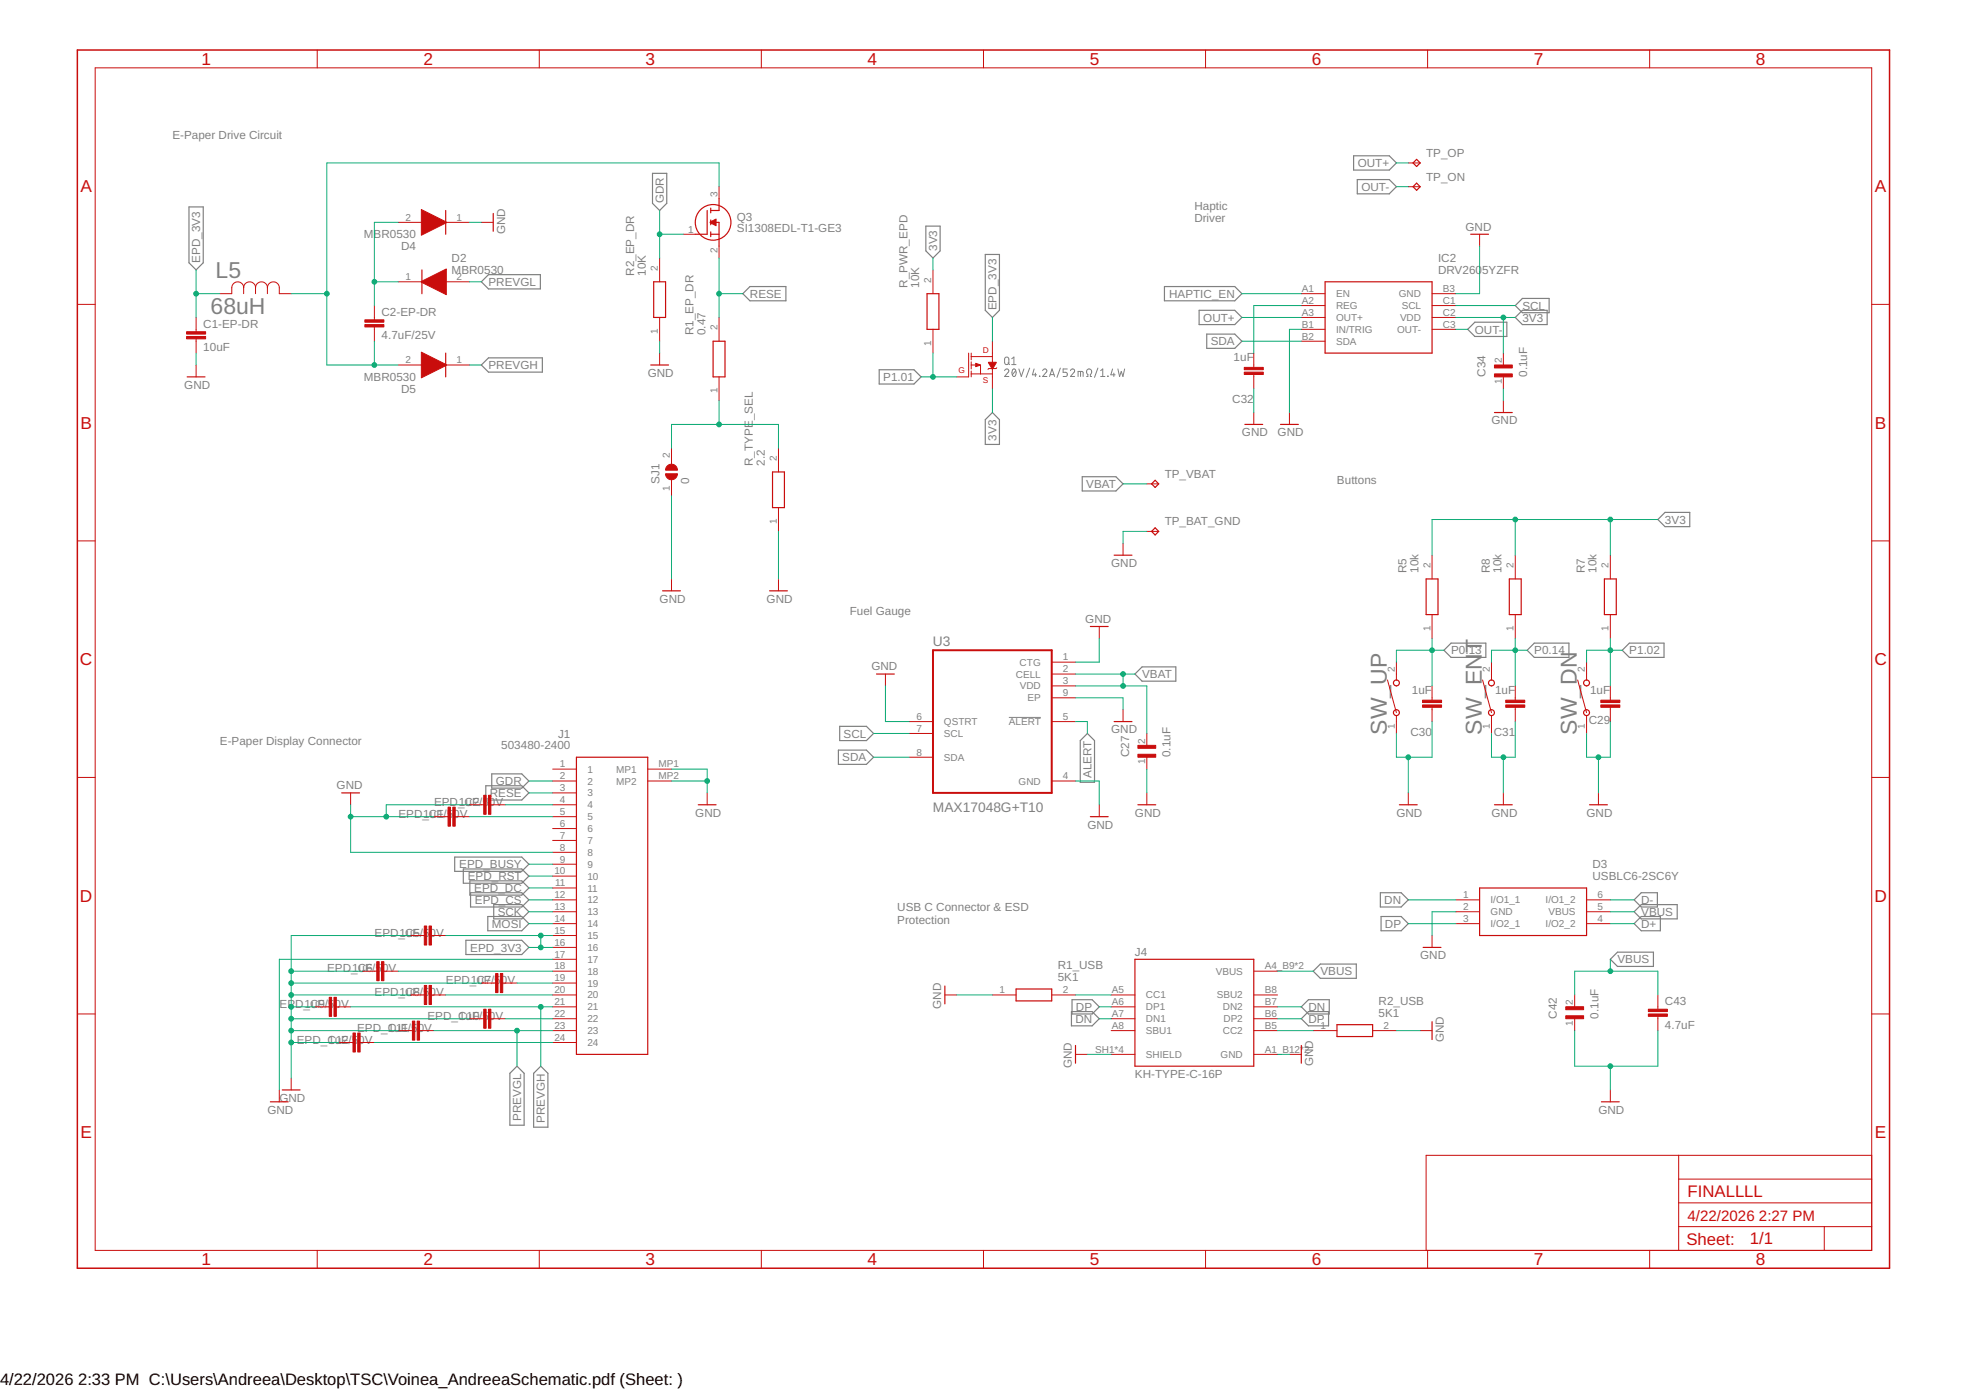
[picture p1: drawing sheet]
<svg xmlns="http://www.w3.org/2000/svg" width="420mm" height="297mm" viewBox="0 0 420 297" stroke-linecap="round" stroke-linejoin="round" font-family="sans-serif">
<g fill="none" stroke="#808080" stroke-width=".21">
<path d="M214.7 79.2a.44 .44 0 0 1 .6-.3 .44 .44 0 0 1 .2 .7l-.8 .9h.9M214.8 76.4l.3-.1 .4 .1 .1 1.1a.46 .46 0 0 1-.5 .4 .46 .46 0 0 1-.4-.4zM215.4 77.6l.4 .3M216.2 76.7l.5-.4v1.6M216.2 77.9h.9M216.5 79l.2-.2a.93 .93 0 0 1 0 1.7 1.02 1.02 0 0 1-.2-1.5zM217.1 79.2l-.8 .9M217.7 78.8l.6 1.7 .5-1.7M220 78.7l-.7 1.9M221 78.8l-.4 1.3h.9M221.3 79.7v.8M222.8 79.2a.44 .44 0 0 1 .7-.3 .44 .44 0 0 1 .1 .7l-.8 .9h.9"/>
<path d="M226.6 78.7l-.7 1.9M228.1 78.8h-.9v.8h.5a.45 .45 0 0 1 .4 .4 .45 .45 0 0 1-.4 .5h-.5M228.8 79.2a.44 .44 0 0 1 .6-.3 .44 .44 0 0 1 .1 .7l-.7 .9h.9M230.9 79.4v1.1M234.6 78.7l-.7 1.9M235.2 79.2l.5-.4v1.7M237.8 78.8l-.4 1.3h.9M238 79.7v.8M238.9 78.8l.4 1.7 .3-1.1 .4 1.1 .3-1.7M222.1 80.4l.1 .1zM224.3 80.5l.5-1.7 .6 1.7M224.4 80.1h.8"/>
<path d="M230.4 80.5v-1.1l1 .1 .1 1M232.2 80.5h.3v-.5a.61 .61 0 0 1-.2-.9 .61 .61 0 0 1 .9 0 .61 .61 0 0 1-.2 .9v.5h.3M235.2 80.5h.9M236.7 80.4l.1 .1zM215.6 153.3h6.8"/>
</g>
<g fill="none" stroke="#808080" stroke-width=".25">
<path d="M139.4 37h3.1v6.5l-1.5 1.5-1.6-1.5zM289.3 33.3h7.6l1.5 1.5-1.5 1.5h-7.6zM290.1 38.4h6.8l1.5 1.5-1.5 1.5h-6.8zM40.4 44.2h3v12l-1.5 1.5-1.5-1.5zM197.9 48.3h3v5.3l-1.5 1.5-1.5-1.5zM210.6 54.4h3v11.9l-1.5 1.5-1.5-1.5zM102.9 60.2l1.5-1.5h11.1v3h-11.1zM102.9 78l1.5-1.5h11.5v3h-11.5zM158.7 62.8l1.6-1.6h7.7v3.1h-7.7zM187.9 79h7.4l1.5 1.5-1.5 1.6h-7.4zM248.9 61.2h15l1.5 1.6-1.5 1.5h-15zM256.3 66.3h7.6l1.5 1.5-1.5 1.6h-7.6z"/>
<path d="M257.9 71.4h6l1.5 1.5-1.5 1.5h-6zM315.2 68.9h6.8v3h-6.8l-1.5-1.5zM325.4 66.3h5.2v3.1h-5.2l-1.6-1.6zM325.4 63.8h5.7v3h-5.7l-1.6-1.5zM210.6 89.7l1.5-1.5 1.5 1.5v5.3h-3zM231.3 101.9h7.2l1.5 1.5-1.5 1.5h-7.2zM355.8 109.5h5.3v3h-5.3l-1.5-1.5zM310.1 137.4h7.4v3.1h-7.4l-1.5-1.5zM327.9 137.4h7.4v3.1h-7.4l-1.5-1.5zM348.2 137.4h7.4v3.1h-7.4l-1.5-1.5zM179.5 155.2h5.7l1.5 1.5-1.5 1.6h-5.7zM232.4 156.7l1.5 1.6v8.9h-3v-8.9z"/>
<path d="M242.5 144l1.6-1.5h7.2v3.1h-7.2zM103.8 167.9h7.7l1.5 1.5-1.5 1.6h-7.7zM105.1 165.4h6.4l1.5 1.5-1.5 1.5h-6.4zM179.2 160.3h6l1.5 1.5-1.5 1.5h-6zM97.2 183.2h14.3l1.5 1.5-1.5 1.5h-14.3zM99 185.7h12.5l1.5 1.5-1.5 1.5h-12.5zM100.4 188.2h11.1l1.5 1.6-1.5 1.5h-11.1zM100.6 190.8h10.9l1.5 1.5-1.5 1.5h-10.9zM104.2 195.9h7.3l1.5 1.5-1.5 1.5h-7.3zM105.5 193.3h6l1.5 1.5-1.5 1.6h-6zM295 190.8h4.4l1.6 1.5-1.6 1.5h-4.4zM295.1 195.9h4.3l1.6 1.5-1.6 1.5h-4.3z"/>
<path d="M350.8 190.8h3.4v3h-3.4l-1.6-1.5zM350.8 193.3h7.6v3.1h-7.6l-1.6-1.6zM350.8 195.9h4v3h-4l-1.6-1.5zM99.6 200.9h11.9l1.5 1.6-1.5 1.5h-11.9zM229 216.2h4.4l1.5 1.5-1.5 1.5h-4.4zM229.1 213.6h4.3l1.5 1.6-1.5 1.5h-4.3zM278.1 215.2l1.5-1.6h4.5v3.1h-4.5zM278.1 217.7l1.5-1.5h4.3v3h-4.3zM280.6 207.5l1.6-1.5h7.7v3.1h-7.7zM345.7 203.5h7.7v3h-7.7l-1.6-1.5zM109 229.4l1.5-1.6 1.5 1.6v11.1h-3zM114 229.4l1.6-1.6 1.5 1.6v11.5h-3.1z"/>
</g>
<g fill="none" stroke="#c90d0c" stroke-width=".25">
<path d="M302.7 34.1l.8 .7-.8 .8-.7-.8zM302.7 39.1l.8 .8-.8 .8-.7-.8zM90.2 57.7v5.1M95.2 45v5.1M105.4 45.6v3.8M151.1 45v5.1h-2.5M151.9 47.5h1.8v5.1M151.9 50.1h1.8M151.9 44.5v1M151.9 47v1M151.9 49.6v1M153.7 42.4v2.6h-1.8"/>
<path d="M314.3 50.1h3.8M95.2 75.5v5M139.1 78h3.8M139.7 60.2h2.5v7.6h-2.5zM152.4 72.9h2.5v7.6h-2.5zM198.1 62.8h2.6v7.6h-2.6zM283.2 60.2h22.8v15.3h-22.8zM40 80.5h3.8M266 90.7h3.9M273.7 90.7h3.8M319.4 88.2h3.8M165.1 100.9h2.5v7.6h-2.5z"/>
<path d="M238.1 118.6h3.8M246.1 103.4l.8-.8 .7 .8-.7 .8zM246.1 113.6l.8-.8 .7 .8-.7 .7zM141.6 126.3h3.8M164.5 126.3h3.8M233 133.9h3.8M304.8 123.7h2.5v7.6h-2.5zM322.6 123.7h2.5v7.6h-2.5zM342.9 123.7h2.5v7.6h-2.5zM187.3 144h3.8M238.1 154.2h3.8M73 169.4h3.8"/>
<path d="M123.2 161.8h15.2v63.5h-15.2zM149.2 172h3.8M233 174.5h3.8M243.2 172h3.8M299.1 172h3.8M319.4 172h3.8M339.7 172h3.8M316.2 189.8h22.9v10.1h-22.9zM201.9 210.7v3.8M217.1 211.3h7.7v2.6h-7.7zM242.5 205h25.4v22.8h-25.4zM285.7 219h7.6v2.5h-7.6z"/>
<path d="M304.1 202.5h3.9M306 218.3v3.8M57.8 235.5h3.8M60.3 232.9h3.8M229.8 223.4v3.8M278.1 223.4v3.8M342.2 235.5h3.9"/>
<circle cx="152.4" cy="47.5" r="3.8"/>
<circle cx="298.4" cy="152.3" r=".63"/>
<circle cx="298.4" cy="145.9" r=".64"/>
<circle cx="318.7" cy="152.3" r=".63"/>
<circle cx="318.7" cy="145.9" r=".63"/>
<circle cx="339.1" cy="152.3" r=".63"/>
<circle cx="339.1" cy="145.9" r=".63"/>
</g>
<g fill="#c90d0c" stroke="#c90d0c" stroke-width=".21">
<path d="M90 44.8l5.4 2.6v.2l-5.4 2.7z" fill-rule="evenodd"/>
<path d="M90 60.1l5.4-2.6v5.5l-5.4-2.7z" fill-rule="evenodd"/>
<path d="M90 75.3l5.4 2.6v.2l-5.4 2.6z" fill-rule="evenodd"/>
<path d="M151.8 47.4l1.2-.6v1.4l-1.2-.6z" fill-rule="evenodd"/>
<path d="M142.7 99.5a1.26 1.26 0 0 1 1.3-.2 1.26 1.26 0 0 1 .8 1.2h-2.6l.1-.5z" fill-rule="evenodd"/>
<path d="M142.2 101.2h2.6a1.27 1.27 0 0 1-1.3 1.3 1.27 1.27 0 0 1-1.3-1.3z" fill-rule="evenodd"/>
<path d="M211.3 77.4l1.6 .1-.8 1.4z" fill-rule="evenodd"/>
<path d="M208.5 77.6l.9 .5-.9 .3z" fill-rule="evenodd"/>
</g>
<g fill="none" stroke="#c90d0c" stroke-width=".21">
<path d="M20.3 14.5h379.7v252.7h-379.7zM67.8 10.7v3.8M115.3 10.7v3.8M162.7 10.7v3.8M210.2 10.7v3.8M257.6 10.7v3.8M305.1 10.7v3.8M352.6 10.7v3.8M153.7 39.9v2.5M301 34.8h2.5M301 39.9h2.5M85.1 47.5h5.1"/>
<path d="M95.2 47.5h5.1M102.9 47.5h2.5M141 55.1v5.1M146 50.1h2.6M153.7 52.6v2.5M199.4 57.7v5.1M316.2 50.1v2.5M16.5 65h3.8M41.9 67.8v3.1M41.9 72.4v3.1M41.9 78v2.5M52.1 61.5a1.27 1.27 0 0 1 1.2-1.3 1.27 1.27 0 0 1 1.3 1.3"/>
<path d="M52.1 61.5a1.27 1.27 0 0 0-1.3-1.3 1.27 1.27 0 0 0-1.3 1.3v1.3h-2.5M52.1 61.5v1.3M54.6 61.5a1.27 1.27 0 0 1 1.3-1.3 1.27 1.27 0 0 1 1.2 1.3M54.6 61.5v1.3M57.1 61.5a1.27 1.27 0 0 1 1.3-1.3 1.27 1.27 0 0 1 1.3 1.3v1.3h2.5M57.1 61.5v1.3M80 65.3v3M80 69.9v3M85.1 60.2h5.1M85.1 78h5.1M95.2 60.2h5.1M95.2 78h5.1"/>
<path d="M141 67.8v5.1M141 75.5v2.5M153.7 67.8v5.1M199.4 70.4v5.1M207 75.5v5h-2.5M207.6 78h1.9v1.9M207.6 75.5v1.4M207.6 77.3v1.5M207.6 79.3v1.2M207.6 79.9h4.5M207.6 76.2h4.5M212.1 72.9v4.5"/>
<path d="M212.1 78.8v4.3M213 78.6l-.1 .2h-1.6l-.2 .1M267.9 75.5v3M278.1 62.8h5.1M278.1 65.3h5.1M278.1 67.8h5.1M278.1 70.4h5.1M278.1 72.9h5.1M306 62.8h5.1M306 65.3h5.1M306 67.8h5.1M306 70.4h5.1"/>
<path d="M321.3 75.5v2.5M400 65h3.8M143.5 95.8v3.4M153.7 80.5v5.1M166.4 95.8v5.1M267.9 80v3.1M267.9 88.2v2.5M275.6 88.2v2.5M321.3 80.5v2.6M321.3 85.6v2.6M16.5 115.6h3.8M143.5 102.5v3.4"/>
<path d="M166.4 108.5v5.1M240 116.1v2.5M245.1 103.4h2.5M245.1 113.6h2.5M306 118.6v5.1M323.8 118.6v5.1M344.1 118.6v5.1M400 115.6h3.8M143.5 123.7v2.6M166.4 123.7v2.6M234.9 133.9v2.5M306 131.3v5.1"/>
<path d="M323.8 131.3v5.1M344.1 131.3v5.1M189.2 144v2.6M194.3 154.2h5.1M194.3 156.7h5.1M224.8 154.2h5M224.8 141.5h5M224.8 144h5M224.8 146.6h5M224.8 149.1h5M240 151.7v2.5M245.1 156.7v2.6"/>
<path d="M296.5 145.3l1.9 7M298.4 141.5v3.8M298.4 152.9v3.8M306 146.6v3M306 151.2v3M316.8 145.3l1.9 7M318.7 141.5v3.8M318.7 152.9v3.8M323.8 146.6v3M323.8 151.2v3M337.2 145.3l1.9 7M339.1 141.5v3.8"/>
<path d="M339.1 152.9v3.8M344.1 146.6v3M344.1 151.2v3M16.5 166.1h3.8M74.9 169.4v2.6M92.7 174.5h3.1M97.3 174.5h3M100.3 172h3.1M104.9 172h3M118.1 164.4h5.1M118.1 166.9h5.1M118.1 169.4h5.1"/>
<path d="M118.1 172h5.1M118.1 174.5h5.1M118.1 177.1h5.1M118.1 179.6h5.1M138.4 164.4h5.1M138.4 166.9h5.1M151.1 169.4v2.6M194.3 161.8h5.1M224.8 166.9h5M234.9 172v2.5M245.1 161.8v2.6M245.1 169.4v2.6"/>
<path d="M301 169.4v2.6M321.3 169.4v2.6M341.6 169.4v2.6M400 166.1h3.8M87.6 199.9h3.1M92.2 199.9h3M118.1 182.1h5.1M118.1 184.7h5.1M118.1 187.2h5.1M118.1 189.8h5.1M118.1 192.3h5.1M118.1 194.8h5.1"/>
<path d="M118.1 197.4h5.1M118.1 199.9h5.1M306 199.9v2.6M311.1 192.3h5.1M311.1 194.8h5.1M311.1 197.4h5.1M339.1 192.3h5M339.1 194.8h5M339.1 197.4h5M16.5 216.7h3.8M67.3 215.2h3.1M71.9 215.2h3"/>
<path d="M77.5 207.5h3M82 207.5h3.1M87.6 212.6h3.1M92.2 212.6h3M100.3 217.7h3.1M102.9 210.1h3M104.9 217.7h3M107.4 210.1h3.1M118.1 202.5h5.1M118.1 205h5.1M118.1 207.5h5.1M118.1 210.1h5.1"/>
<path d="M118.1 212.6h5.1M118.1 215.2h5.1M118.1 217.7h5.1M201.9 212.6h2.6M212.1 212.6h5M224.8 212.6h5M237.5 212.6h5M237.5 215.2h5M237.5 217.7h5M267.9 207.5h5.1M267.9 212.6h5.1M267.9 215.2h5.1"/>
<path d="M267.9 217.7h5.1M336.5 212.6v2.6M336.5 217.7v2.5M354.3 212.6v3.1M354.3 217.2v3M400 216.7h3.8M59.7 232.9v2.6M62.2 230.4v2.5M72.4 222.8h3M77 222.8h3M85.1 220.2h3M89.7 220.2h3"/>
<path d="M118.1 220.2h5.1M118.1 222.8h5.1M229.8 225.3h2.6M237.5 220.2h5M237.5 225.3h5M267.9 220.2h5.1M267.9 225.3h5.1M275.6 225.3h2.5M280.6 220.2h5.1M293.3 220.2h5.1M303.5 220.2h2.5M344.1 232.9v2.6"/>
<path d="M358.8 246.9v20.3M358.8 257h41.2M358.8 252h41.2M400 246.9h-95.2v20.3M67.8 267.2v3.8M115.3 267.2v3.8M162.7 267.2v3.8M210.2 267.2v3.8M257.6 267.2v3.8M305.1 267.2v3.8M352.6 267.2v3.8M358.8 262.1h41.2"/>
<path d="M389.9 262.1v5.1"/>
</g>
<g fill="#c90d0c" stroke="#c90d0c" stroke-width=".21">
<path d="M78 69.4h4v.5h-4z"/>
<path d="M78 68.3h4v.6h-4z"/>
<path d="M39.9 71.9h4v.5h-4z"/>
<path d="M39.9 70.9h4v.5h-4z"/>
<path d="M104.4 169.9h.5v4.1h-.5z"/>
<path d="M103.4 169.9h.5v4.1h-.5z"/>
<path d="M96.8 172.5h.5v4.1h-.5z"/>
<path d="M95.8 172.5h.5v4.1h-.5z"/>
<path d="M76.5 220.7h.5v4.1h-.5z"/>
<path d="M75.4 220.7h.5v4.1h-.5z"/>
<path d="M89.2 218.2h.5v4.1h-.5z"/>
<path d="M88.1 218.2h.5v4.1h-.5z"/>
<path d="M91.7 197.9h.5v4.1h-.5z"/>
<path d="M90.7 197.9h.5v4.1h-.5z"/>
<path d="M81.5 205.5h.5v4.1h-.5z"/>
<path d="M80.5 205.5h.5v4.1h-.5z"/>
<path d="M106.9 208h.5v4.1h-.5z"/>
<path d="M105.9 208h.5v4.1h-.5z"/>
<path d="M91.7 210.6h.5v4.1h-.5z"/>
<path d="M90.7 210.6h.5v4.1h-.5z"/>
<path d="M71.4 213.1h.5v4.1h-.5z"/>
<path d="M70.4 213.1h.5v4.1h-.5z"/>
<path d="M104.4 215.7h.5v4h-.5z"/>
<path d="M103.4 215.7h.5v4h-.5z"/>
<path d="M243.2 161.2h3.8v.6h-3.8z"/>
<path d="M243.2 159.3h3.8v.6h-3.8z"/>
<path d="M319.4 79.9h3.8v.6h-3.8z"/>
<path d="M319.4 78h3.8v.6h-3.8z"/>
<path d="M265.9 78.5h4.1v.5h-4.1z"/>
<path d="M265.9 79.5h4.1v.5h-4.1z"/>
<path d="M304 149.6h4.1v.5h-4.1z"/>
<path d="M304 150.6h4.1v.6h-4.1z"/>
<path d="M321.8 149.6h4.1v.5h-4.1z"/>
<path d="M321.8 150.6h4.1v.6h-4.1z"/>
<path d="M342.1 149.6h4.1v.5h-4.1z"/>
<path d="M342.1 150.6h4.1v.6h-4.1z"/>
<path d="M334.6 217.1h3.8v.6h-3.8z"/>
<path d="M334.6 215.1h3.8v.7h-3.8z"/>
<path d="M352.3 216.7h4v.5h-4z"/>
<path d="M352.3 215.7h4v.5h-4z"/>
</g>
<path d="M199.4 139h25.4v30.4h-25.4z" fill="none" stroke="#c90d0c" stroke-width=".42"/>
<path d="M16.5 10.7h387.3v260.3h-387.3z" fill="none" stroke="#c90d0c" stroke-width=".32"/>
<g fill="none" stroke="#0dab76" stroke-width=".21">
<path d="M153.7 39.9v-5.1h-83.9v43.2h15.3M298.4 34.8h2.6M298.4 39.9h2.6M41.9 57.7v10.1M85.1 47.5h-5.1v17.8M100.3 47.5h2.6M141 45v10.1M141 50.1h5M153.7 55.1v12.7M199.4 55.1v2.6M316.2 52.6v10.2h-5.1M41.9 75.5v2.5"/>
<path d="M41.9 62.8h5.1M62.2 62.8h7.6M80 60.2h5.1M80 72.9v5.1M100.3 60.2h2.6M100.3 78h2.6M141 72.9v2.6M153.7 62.8h5M199.4 75.5v5M212.1 67.8v5.1M265.4 62.8h12.7M265.4 67.8h12.7"/>
<path d="M265.4 72.9h12.7M278.1 65.3h-10.2v10.2M278.1 70.4h-2.5v17.8M311.1 70.4h2.6M311.1 67.8h12.7M311.1 65.3h12.7M321.3 67.8v7.7M143.5 95.8v-5.1h22.9v5.1M153.7 85.6v5.1M196.8 80.5h7.7M212.1 83.1v5.1M267.9 83.1v5.1"/>
<path d="M321.3 83.1v2.5M143.5 105.9v17.8M166.4 113.6v10.1M240 103.4h5.1M245.1 113.6h-5.1v2.5M323.8 111v7.6M344.1 111v7.6M354.3 111h-48.3v7.6M234.9 136.4v5.1h-5.1M306 136.4v10.2M308.6 139h-10.2v2.5M323.8 136.4v10.2"/>
<path d="M326.4 139h-7.7v2.5M344.1 136.4v10.2M346.7 139h-7.6v2.5M186.7 156.7h7.6M189.2 146.6v7.6h5.1M229.8 144h12.7M229.8 149.1h10.2v2.6M229.8 146.6h15.3v10.1M229.8 154.2h2.6v2.5M240 144v2.6M306 154.2v7.6h-7.6v-5.1M323.8 154.2v7.6h-5.1v-5.1"/>
<path d="M344.1 154.2v7.6h-5v-5.1M74.9 172v10.1h43.2M74.9 174.5h17.8M100.3 174.5h17.8M100.3 172h-17.8v2.5M107.9 172h10.2M113 166.9h5.1M113 169.4h5.1M143.5 164.4h7.6v5M143.5 166.9h7.6M186.7 161.8h7.6M229.8 166.9h5.1v5.1"/>
<path d="M245.1 164.4v5M301 161.8v7.6M321.3 161.8v7.6M341.6 161.8v7.6M87.6 199.9h-25.4v30.5M95.2 199.9h22.9M113 194.8h5.1M113 192.3h5.1M113 197.4h5.1M113 189.8h5.1M113 187.2h5.1M113 184.7h5.1"/>
<path d="M115.6 199.9v2.6M301 192.3h10.1M301 197.4h10.1M311.1 194.8h-5.1v5.1M344.1 194.8h5.1M344.1 192.3h5.1M344.1 197.4h5.1M62.2 207.5h15.3M62.2 210.1h40.7M62.2 212.6h25.4M62.2 215.2h5.1M62.2 217.7h38.1"/>
<path d="M74.9 215.2h43.2M85.1 207.5h33M95.2 212.6h22.9M107.9 217.7h10.2M110.5 210.1h7.6M113 202.5h5.1M115.6 215.2v12.6M118.1 205h-58.4v27.9M204.5 212.6h7.6M229.8 212.6h7.7M234.9 215.2h2.6M234.9 217.7h2.6"/>
<path d="M273 207.5h7.6M273 215.2h5.1M273 217.7h5.1M336.5 212.6v-5.1h17.8v5.1M344.1 205v2.5M62.2 220.2h22.9M62.2 222.8h10.2M80 222.8h38.1M92.7 220.2h25.4M110.5 220.2v7.6M232.4 225.3h5.1M273 220.2h7.6"/>
<path d="M273 225.3h2.6M298.4 220.2h5.1M336.5 220.2v7.6h17.8v-7.6M344.1 227.8v5.1"/>
</g>
<g fill="#0dab76" stroke="#0dab76" stroke-width=".21">
<circle cx="240" cy="144" r=".51"/>
<circle cx="240" cy="146.6" r=".51"/>
<circle cx="151.1" cy="166.9" r=".51"/>
<circle cx="62.2" cy="207.5" r=".51"/>
<circle cx="62.2" cy="210.1" r=".51"/>
<circle cx="62.2" cy="212.6" r=".51"/>
<circle cx="62.2" cy="215.2" r=".51"/>
<circle cx="62.2" cy="217.7" r=".51"/>
<circle cx="62.2" cy="220.2" r=".51"/>
<circle cx="62.2" cy="222.8" r=".51"/>
<circle cx="74.9" cy="174.5" r=".51"/>
<circle cx="82.5" cy="174.5" r=".51"/>
<circle cx="301" cy="161.8" r=".51"/>
<circle cx="321.3" cy="161.8" r=".51"/>
<circle cx="341.6" cy="161.8" r=".51"/>
<circle cx="344.1" cy="227.8" r=".51"/>
<circle cx="344.1" cy="139" r=".51"/>
<circle cx="199.4" cy="80.5" r=".51"/>
<circle cx="321.3" cy="67.8" r=".51"/>
<circle cx="323.8" cy="111" r=".51"/>
<circle cx="344.1" cy="111" r=".51"/>
<circle cx="344.1" cy="207.5" r=".51"/>
<circle cx="110.5" cy="220.2" r=".51"/>
<circle cx="115.6" cy="215.2" r=".51"/>
<circle cx="80" cy="60.2" r=".51"/>
<circle cx="80" cy="78" r=".51"/>
<circle cx="69.8" cy="62.8" r=".51"/>
<circle cx="41.9" cy="62.8" r=".51"/>
<circle cx="115.6" cy="199.9" r=".51"/>
<circle cx="115.6" cy="202.5" r=".51"/>
<circle cx="141" cy="50.1" r=".51"/>
<circle cx="153.7" cy="90.7" r=".51"/>
<circle cx="153.7" cy="62.8" r=".51"/>
<circle cx="306" cy="139" r=".51"/>
<circle cx="323.8" cy="139" r=".51"/>
</g>
<g font-size="4.9" fill="#808080">
<text x="46.1" y="59.4">L5</text>
<text x="45" y="67">68uH</text>
<text x="316.7" y="139.5" transform="rotate(-90 316.7 139.5)">T</text>
<text x="296.4" y="157" transform="rotate(-90 296.4 157)">SW_UP</text>
<text x="316.7" y="157" transform="rotate(-90 316.7 157)">SW_EN</text>
<text x="337" y="157" transform="rotate(-90 337 157)">SW_DN</text>
</g>
<g font-size="3.7" fill="#c90d0c">
<text x="43" y="13.9">1</text>
<text x="90.5" y="13.9">2</text>
<text x="138" y="13.9">3</text>
<text x="185.4" y="13.9">4</text>
<text x="232.9" y="13.9">5</text>
<text x="280.3" y="13.9">6</text>
<text x="327.8" y="13.9">7</text>
<text x="375.3" y="13.9">8</text>
<text x="17.2" y="41.1">A</text>
<text x="400.7" y="41.1">A</text>
<text x="17.2" y="91.6">B</text>
<text x="400.7" y="91.6">B</text>
<text x="17.1" y="142.2">C</text>
<text x="400.6" y="142.2">C</text>
<text x="17.1" y="192.7">D</text>
<text x="400.6" y="192.7">D</text>
<text x="17.2" y="243.2">E</text>
<text x="400.7" y="243.2">E</text>
<text x="43" y="270.4">1</text>
<text x="90.5" y="270.4">2</text>
<text x="138" y="270.4">3</text>
<text x="185.4" y="270.4">4</text>
<text x="232.9" y="270.4">5</text>
<text x="280.3" y="270.4">6</text>
<text x="327.8" y="270.4">7</text>
<text x="375.3" y="270.4">8</text>
</g>
<g font-size="3.6" fill="#c90d0c">
<text x="360.7" y="255.8">FINALLLL</text>
<text x="360.4" y="266.1">Sheet:</text>
<text x="374" y="265.9">1/1</text>
</g>
<g font-size="3.5">
<text x="0" y="296">4/22/2026</text>
<text x="16.7" y="296">2:33 PM C:\Users\Andreea\Desktop\TSC\Voinea_AndreeaSchematic.pdf (Sheet: )</text>
</g>
<g font-size="3.2" fill="#c90d0c">
<text x="360.7" y="260.9">4/22/2026</text>
<text x="375.9" y="260.9">2:27 PM</text>
</g>
<g font-size="2.9" fill="#808080">
<text x="199.4" y="138">U3</text>
<text x="199.4" y="173.4">MAX17048G+T10</text>
</g>
<g font-size="2.5" fill="#808080">
<text x="36.8" y="29.7">E-Paper Drive Circuit</text>
<text x="290.2" y="35.7">OUT+</text>
<text x="304.8" y="33.6">TP_OP</text>
<text x="290.9" y="40.8">OUT-</text>
<text x="304.8" y="38.6">TP_ON</text>
<text x="141.9" y="43.5" transform="rotate(-90 141.9 43.5)">GDR</text>
<text x="157.5" y="47.1">Q3</text>
<text x="255.3" y="44.9">Haptic</text>
<text x="255.3" y="47.5">Driver</text>
<text x="77.8" y="51">MBR0530</text>
<text x="85.7" y="53.5">D4</text>
<text x="108" y="50.1" transform="rotate(-90 108 50.1)">GND</text>
<text x="157.5" y="49.7">SI1308EDL-T1-GE3</text>
<text x="200.3" y="53.6" transform="rotate(-90 200.3 53.6)">3V3</text>
<text x="313.2" y="49.3">GND</text>
<text x="42.8" y="56.2" transform="rotate(-90 42.8 56.2)">EPD_3V3</text>
<text x="96.5" y="58.6">MBR0530</text>
<text x="96.5" y="56">D2</text>
<text x="135.5" y="59" transform="rotate(-90 135.5 59)">R2_EP_DR</text>
<text x="138" y="59" transform="rotate(-90 138 59)">10K</text>
<text x="307.3" y="58.6">DRV260</text>
<text x="307.3" y="56">IC2</text>
<text x="316.7" y="58.6">5YZFR</text>
<text x="104.4" y="61.1">PREVGL</text>
<text x="160.3" y="63.7">RESE</text>
<text x="193.9" y="61.5" transform="rotate(-90 193.9 61.5)">R_PWR_EPD</text>
<text x="196.5" y="61.5" transform="rotate(-90 196.5 61.5)">10K</text>
<text x="249.9" y="63.7">HAPTIC_EN</text>
<text x="43.4" y="70">C1-EP-DR</text>
<text x="81.5" y="67.5">C2-EP-DR</text>
<text x="148.2" y="71.7" transform="rotate(-90 148.2 71.7)">R1_EP_DR</text>
<text x="150.7" y="71.7" transform="rotate(-90 150.7 71.7)">0.47</text>
<text x="213" y="66.3" transform="rotate(-90 213 66.3)">EPD_3V3</text>
<text x="257.2" y="68.7">OUT+</text>
<text x="315.2" y="71.3">OUT-</text>
<text x="325.4" y="68.7">3V3</text>
<text x="325.4" y="66.2">SCL</text>
<text x="43.4" y="75.1">10uF</text>
<text x="81.5" y="72.5">4.7uF/25V</text>
<text x="258.7" y="73.8">SDA</text>
<text x="263.6" y="77.2">1uF</text>
<text x="39.4" y="83.1">GND</text>
<text x="77.8" y="81.4">MBR0530</text>
<text x="85.7" y="84">D5</text>
<text x="104.4" y="78.9">PREVGH</text>
<text x="138.4" y="80.5">GND</text>
<text x="188.8" y="81.4">P1.01</text>
<text x="317.5" y="80.5" transform="rotate(-90 317.5 80.5)">C34</text>
<text x="326.4" y="80.5" transform="rotate(-90 326.4 80.5)">0.1uF</text>
<text x="263.4" y="86.1">C32</text>
<text x="213" y="94.2" transform="rotate(-90 213 94.2)">3V3</text>
<text x="265.4" y="93.2">GND</text>
<text x="273" y="93.2">GND</text>
<text x="318.7" y="90.7">GND</text>
<text x="160.9" y="99.6" transform="rotate(-90 160.9 99.6)">R_TYPE_SEL</text>
<text x="163.4" y="99.6" transform="rotate(-90 163.4 99.6)">2.2</text>
<text x="141" y="103.4" transform="rotate(-90 141 103.4)">SJ1</text>
<text x="147.3" y="103.4" transform="rotate(-90 147.3 103.4)">0</text>
<text x="232.1" y="104.3">VBAT</text>
<text x="248.9" y="102.1">TP_VBAT</text>
<text x="285.7" y="103.4">Buttons</text>
<text x="248.9" y="112.3">TP_BAT_GND</text>
<text x="355.8" y="111.9">3V3</text>
<text x="237.5" y="121.2">GND</text>
<text x="300.6" y="122.4" transform="rotate(-90 300.6 122.4)">R5</text>
<text x="303.1" y="122.4" transform="rotate(-90 303.1 122.4)">10k</text>
<text x="318.4" y="122.4" transform="rotate(-90 318.4 122.4)">R8</text>
<text x="320.9" y="122.4" transform="rotate(-90 320.9 122.4)">10k</text>
<text x="338.7" y="122.4" transform="rotate(-90 338.7 122.4)">R7</text>
<text x="341.2" y="122.4" transform="rotate(-90 341.2 122.4)">10k</text>
<text x="141" y="128.8">GND</text>
<text x="163.8" y="128.8">GND</text>
<text x="181.6" y="131.3">Fuel Gauge</text>
<text x="231.9" y="133.1">GND</text>
<text x="186.2" y="143.3">GND</text>
<text x="310.1" y="139.8">P0.13</text>
<text x="327.9" y="139.8">P0.14</text>
<text x="348.2" y="139.8">P1.02</text>
<text x="244.1" y="144.9">VBAT</text>
<text x="301.7" y="148.3">1uF</text>
<text x="319.5" y="148.3">1uF</text>
<text x="339.8" y="148.3">1uF</text>
<text x="339.6" y="154.7">C29</text>
<text x="47" y="159.1">E-Paper Display Connector</text>
<text x="107.1" y="160.2">503480-2400</text>
<text x="119.3" y="157.6">J1</text>
<text x="180.3" y="157.6">SCL</text>
<text x="237.5" y="156.7">GND</text>
<text x="241.3" y="161.8" transform="rotate(-90 241.3 161.8)">C27</text>
<text x="250.2" y="161.8" transform="rotate(-90 250.2 161.8)">0.1uF</text>
<text x="301.5" y="157.2">C30</text>
<text x="319.2" y="157.2">C31</text>
<text x="106" y="167.8">GDR</text>
<text x="180" y="162.7">SDA</text>
<text x="233.3" y="166.3" transform="rotate(-90 233.3 166.3)">ALERT</text>
<text x="71.9" y="168.7">GND</text>
<text x="92.8" y="172.2">EPD_C2</text>
<text x="98.1" y="172.2">1uF/5</text>
<text x="104.5" y="172.2">0V</text>
<text x="104.7" y="170.3">RESE</text>
<text x="85.1" y="174.8">EPD_C1</text>
<text x="90.5" y="174.8">1uF/5</text>
<text x="96.9" y="174.8">0V</text>
<text x="148.6" y="174.5">GND</text>
<text x="232.4" y="177.1">GND</text>
<text x="242.6" y="174.5">GND</text>
<text x="298.4" y="174.5">GND</text>
<text x="318.7" y="174.5">GND</text>
<text x="339.1" y="174.5">GND</text>
<text x="98.2" y="185.6">EPD_BUSY</text>
<text x="340.3" y="185.6">D3</text>
<text x="100" y="188.1">EPD_RST</text>
<text x="101.4" y="190.6">EPD_DC</text>
<text x="340.3" y="188.1">USBLC6-2SC6Y</text>
<text x="101.5" y="193.2">EPD_CS</text>
<text x="106.4" y="195.7">SCK</text>
<text x="191.8" y="194.7">USB C Connector &amp; ESD</text>
<text x="191.8" y="197.4">Protection</text>
<text x="295.8" y="193.2">DN</text>
<text x="350.7" y="193.2">D-</text>
<text x="350.7" y="195.7">VBUS</text>
<text x="80.1" y="200.2">EPD_C5</text>
<text x="85.4" y="200.2">1uF/5</text>
<text x="91.8" y="200.2">0V</text>
<text x="100.5" y="203.3">EPD_3V3</text>
<text x="105.1" y="198.3">MOSI</text>
<text x="296" y="198.3">DP</text>
<text x="350.7" y="198.3">D+</text>
<text x="69.9" y="207.8">EPD_C6</text>
<text x="75.2" y="207.8">1uF/5</text>
<text x="81.6" y="207.8">0V</text>
<text x="226" y="209.7">5K1</text>
<text x="226" y="207.1">R1_USB</text>
<text x="242.6" y="204.2">J4</text>
<text x="282.2" y="208.4">VBUS</text>
<text x="303.5" y="205">GND</text>
<text x="345.7" y="205.9">VBUS</text>
<text x="59.7" y="215.4">EPD_C9</text>
<text x="65.1" y="215.4">1uF/5</text>
<text x="71.5" y="215.4">0V</text>
<text x="80.1" y="212.9">EPD_C8</text>
<text x="85.4" y="212.9">1uF/5</text>
<text x="91.8" y="212.9">0V</text>
<text x="95.3" y="210.3">EPD_C7</text>
<text x="100.6" y="210.3">1uF/5</text>
<text x="107" y="210.3">0V</text>
<text x="201.2" y="215.6" transform="rotate(-90 201.2 215.6)">GND</text>
<text x="294.6" y="214.8">R2_USB</text>
<text x="355.8" y="214.8">C43</text>
<text x="76.3" y="220.5">EPD_1uF/5</text>
<text x="82.9" y="220.5">C11</text>
<text x="89.3" y="220.5">0V</text>
<text x="91.4" y="217.9">EPD_C10</text>
<text x="98.1" y="217.9">1uF/5</text>
<text x="104.5" y="217.9">0V</text>
<text x="229.8" y="218.6">DN</text>
<text x="229.9" y="216">DP</text>
<text x="279.6" y="218.6">DP</text>
<text x="279.6" y="216">DN</text>
<text x="294.6" y="217.3">5K1</text>
<text x="332.7" y="217.7" transform="rotate(-90 332.7 217.7)">C42</text>
<text x="341.6" y="217.7" transform="rotate(-90 341.6 217.7)">0.1uF</text>
<text x="355.8" y="219.8">4.7uF</text>
<text x="63.4" y="223">EPD_C12</text>
<text x="70.2" y="223">1uF/5</text>
<text x="76.6" y="223">0V</text>
<text x="280.7" y="227.8" transform="rotate(-90 280.7 227.8)">GND</text>
<text x="308.6" y="222.8" transform="rotate(-90 308.6 222.8)">GND</text>
<text x="229.1" y="228.3" transform="rotate(-90 229.1 228.3)">GND</text>
<text x="242.6" y="230.4">KH-TYPE-C-16P</text>
<text x="57.2" y="238">GND</text>
<text x="59.7" y="235.5">GND</text>
<text x="111.4" y="239.5" transform="rotate(-90 111.4 239.5)">PREVGL</text>
<text x="116.5" y="239.9" transform="rotate(-90 116.5 239.9)">PREVGH</text>
<text x="341.6" y="238">GND</text>
</g>
<g font-size="2.1" fill="#808080">
<text x="86.7" y="47.2">2</text>
<text x="97.6" y="47.2">1</text>
<text x="153.3" y="42.1" transform="rotate(-90 153.3 42.1)">3</text>
<text x="147" y="49.7">1</text>
<text x="86.7" y="59.9">1</text>
<text x="97.6" y="59.9">2</text>
<text x="140.6" y="57.9" transform="rotate(-90 140.6 57.9)">2</text>
<text x="153.3" y="54.1" transform="rotate(-90 153.3 54.1)">2</text>
<text x="199" y="60.4" transform="rotate(-90 199 60.4)">2</text>
<text x="278.3" y="62.4">A1</text>
<text x="278.3" y="64.9">A2</text>
<text x="285.5" y="63.5">EN</text>
<text x="298.9" y="63.5">GND</text>
<text x="308.4" y="62.4">B3</text>
<text x="308.4" y="64.9">C1</text>
<text x="140.6" y="71.4" transform="rotate(-90 140.6 71.4)">1</text>
<text x="153.3" y="70.6" transform="rotate(-90 153.3 70.6)">2</text>
<text x="278.3" y="67.5">A3</text>
<text x="278.3" y="70">B1</text>
<text x="285.5" y="66.1">REG</text>
<text x="285.5" y="68.6">OUT+</text>
<text x="285.5" y="71.1">IN/TRIG</text>
<text x="298.6" y="71.1">OUT-</text>
<text x="299.2" y="68.6">VDD</text>
<text x="299.6" y="66.1">SCL</text>
<text x="308.4" y="67.5">C2</text>
<text x="308.4" y="70">C3</text>
<text x="86.7" y="77.6">2</text>
<text x="97.6" y="77.6">1</text>
<text x="199" y="73.9" transform="rotate(-90 199 73.9)">1</text>
<text x="278.3" y="72.6">B2</text>
<text x="285.5" y="73.7">SDA</text>
<text x="320.9" y="77.6" transform="rotate(-90 320.9 77.6)">2</text>
<text x="320.9" y="82.1" transform="rotate(-90 320.9 82.1)">1</text>
<text x="153.3" y="84.1" transform="rotate(-90 153.3 84.1)">1</text>
<text x="143.2" y="98" transform="rotate(-90 143.2 98)">2</text>
<text x="166" y="98.5" transform="rotate(-90 166 98.5)">2</text>
<text x="143.2" y="104.9" transform="rotate(-90 143.2 104.9)">1</text>
<text x="166" y="112" transform="rotate(-90 166 112)">1</text>
<text x="305.7" y="121.4" transform="rotate(-90 305.7 121.4)">2</text>
<text x="323.5" y="121.4" transform="rotate(-90 323.5 121.4)">2</text>
<text x="343.8" y="121.4" transform="rotate(-90 343.8 121.4)">2</text>
<text x="305.7" y="134.9" transform="rotate(-90 305.7 134.9)">1</text>
<text x="323.5" y="134.9" transform="rotate(-90 323.5 134.9)">1</text>
<text x="343.8" y="134.9" transform="rotate(-90 343.8 134.9)">1</text>
<text x="217.9" y="142.3">CTG</text>
<text x="227.1" y="141.1">1</text>
<text x="227.1" y="143.7">2</text>
<text x="298.1" y="143.7" transform="rotate(-90 298.1 143.7)">2</text>
<text x="318.4" y="143.7" transform="rotate(-90 318.4 143.7)">2</text>
<text x="338.7" y="143.7" transform="rotate(-90 338.7 143.7)">2</text>
<text x="217.1" y="144.8">CELL</text>
<text x="217.9" y="147.3">VDD</text>
<text x="219.6" y="149.9">EP</text>
<text x="227.1" y="146.2">3</text>
<text x="227.1" y="148.8">9</text>
<text x="195.9" y="153.8">6</text>
<text x="201.7" y="155">QSTRT</text>
<text x="215.6" y="155">ALERT</text>
<text x="227.1" y="153.8">5</text>
<text x="298.1" y="155.7" transform="rotate(-90 298.1 155.7)">1</text>
<text x="318.4" y="155.7" transform="rotate(-90 318.4 155.7)">1</text>
<text x="338.7" y="155.7" transform="rotate(-90 338.7 155.7)">1</text>
<text x="195.9" y="156.4">7</text>
<text x="195.9" y="161.5">8</text>
<text x="201.7" y="157.5">SCL</text>
<text x="244.7" y="158.9" transform="rotate(-90 244.7 158.9)">2</text>
<text x="119.7" y="164">1</text>
<text x="119.7" y="166.5">2</text>
<text x="125.5" y="165.1">1</text>
<text x="125.5" y="167.7">2</text>
<text x="131.7" y="165.1">MP1</text>
<text x="131.7" y="167.7">MP2</text>
<text x="140.8" y="164">MP1</text>
<text x="140.8" y="166.5">MP2</text>
<text x="201.7" y="162.6">SDA</text>
<text x="217.7" y="167.7">GND</text>
<text x="227.1" y="166.5">4</text>
<text x="244.7" y="163.4" transform="rotate(-90 244.7 163.4)">1</text>
<text x="119.7" y="169.1">3</text>
<text x="119.7" y="171.6">4</text>
<text x="125.5" y="170.2">3</text>
<text x="125.5" y="172.7">4</text>
<text x="119.7" y="174.2">5</text>
<text x="119.7" y="176.7">6</text>
<text x="119.7" y="179.2">7</text>
<text x="125.5" y="175.3">5</text>
<text x="125.5" y="177.8">6</text>
<text x="119.7" y="181.8">8</text>
<text x="119.7" y="184.3">9</text>
<text x="125.5" y="180.4">7</text>
<text x="125.5" y="182.9">8</text>
<text x="125.5" y="185.4">9</text>
<text x="118.5" y="186.9">10</text>
<text x="118.5" y="191.9">12</text>
<text x="118.6" y="189.4">11</text>
<text x="125.5" y="188">10</text>
<text x="125.5" y="190.5">11</text>
<text x="312.7" y="191.9">1</text>
<text x="341.4" y="191.9">6</text>
<text x="118.5" y="194.5">13</text>
<text x="118.5" y="197">14</text>
<text x="125.5" y="193.1">12</text>
<text x="125.5" y="195.6">13</text>
<text x="312.7" y="194.5">2</text>
<text x="312.7" y="197">3</text>
<text x="318.5" y="193.1">I/O1_1</text>
<text x="318.5" y="195.6">GND</text>
<text x="330.3" y="193.1">I/O1_2</text>
<text x="330.9" y="195.6">VBUS</text>
<text x="341.4" y="194.5">5</text>
<text x="341.4" y="197">4</text>
<text x="118.5" y="199.6">15</text>
<text x="118.5" y="202.1">16</text>
<text x="125.5" y="198.1">14</text>
<text x="125.5" y="200.7">15</text>
<text x="125.5" y="203.2">16</text>
<text x="318.5" y="198.1">I/O2_1</text>
<text x="330.3" y="198.1">I/O2_2</text>
<text x="118.5" y="204.6">17</text>
<text x="118.5" y="207.2">18</text>
<text x="118.5" y="209.7">19</text>
<text x="125.5" y="205.8">17</text>
<text x="125.5" y="208.3">18</text>
<text x="259.8" y="208.3">VBUS</text>
<text x="270.3" y="207.2">A4_B9*2</text>
<text x="118.5" y="212.3">20</text>
<text x="118.5" y="214.8">21</text>
<text x="125.5" y="210.8">19</text>
<text x="125.5" y="213.4">20</text>
<text x="125.5" y="215.9">21</text>
<text x="213.6" y="212.3">1</text>
<text x="227.1" y="212.3">2</text>
<text x="237.6" y="214.8">A6</text>
<text x="237.6" y="212.3">A5</text>
<text x="244.9" y="215.9">DP1</text>
<text x="244.9" y="213.4">CC1</text>
<text x="260" y="213.4">SBU2</text>
<text x="261.3" y="215.9">DN2</text>
<text x="270.3" y="212.3">B8</text>
<text x="270.3" y="214.8">B7</text>
<text x="336.2" y="214.8" transform="rotate(-90 336.2 214.8)">2</text>
<text x="118.5" y="217.3">22</text>
<text x="118.5" y="219.9">23</text>
<text x="125.5" y="218.5">22</text>
<text x="125.5" y="221">23</text>
<text x="237.6" y="219.9">A8</text>
<text x="237.6" y="217.3">A7</text>
<text x="244.9" y="221">SBU1</text>
<text x="244.9" y="218.5">DN1</text>
<text x="261.3" y="221">CC2</text>
<text x="261.5" y="218.5">DP2</text>
<text x="270.3" y="217.3">B6</text>
<text x="270.3" y="219.9">B5</text>
<text x="282.2" y="219.9">1</text>
<text x="295.7" y="219.9">2</text>
<text x="336.2" y="219.2" transform="rotate(-90 336.2 219.2)">1</text>
<text x="118.5" y="222.4">24</text>
<text x="125.5" y="223.5">24</text>
<text x="234.1" y="225">SH1*4</text>
<text x="244.9" y="226.1">SHIELD</text>
<text x="260.9" y="226.1">GND</text>
<text x="270.3" y="225">A1_B12*</text>
<text x="278.7" y="225">2</text>
</g>
<g font-size="1.8" fill="#c90d0c">
<text x="210" y="75.5">D</text>
<text x="204.9" y="79.8">G</text>
<text x="210" y="81.8">S</text>
</g>
</svg>
